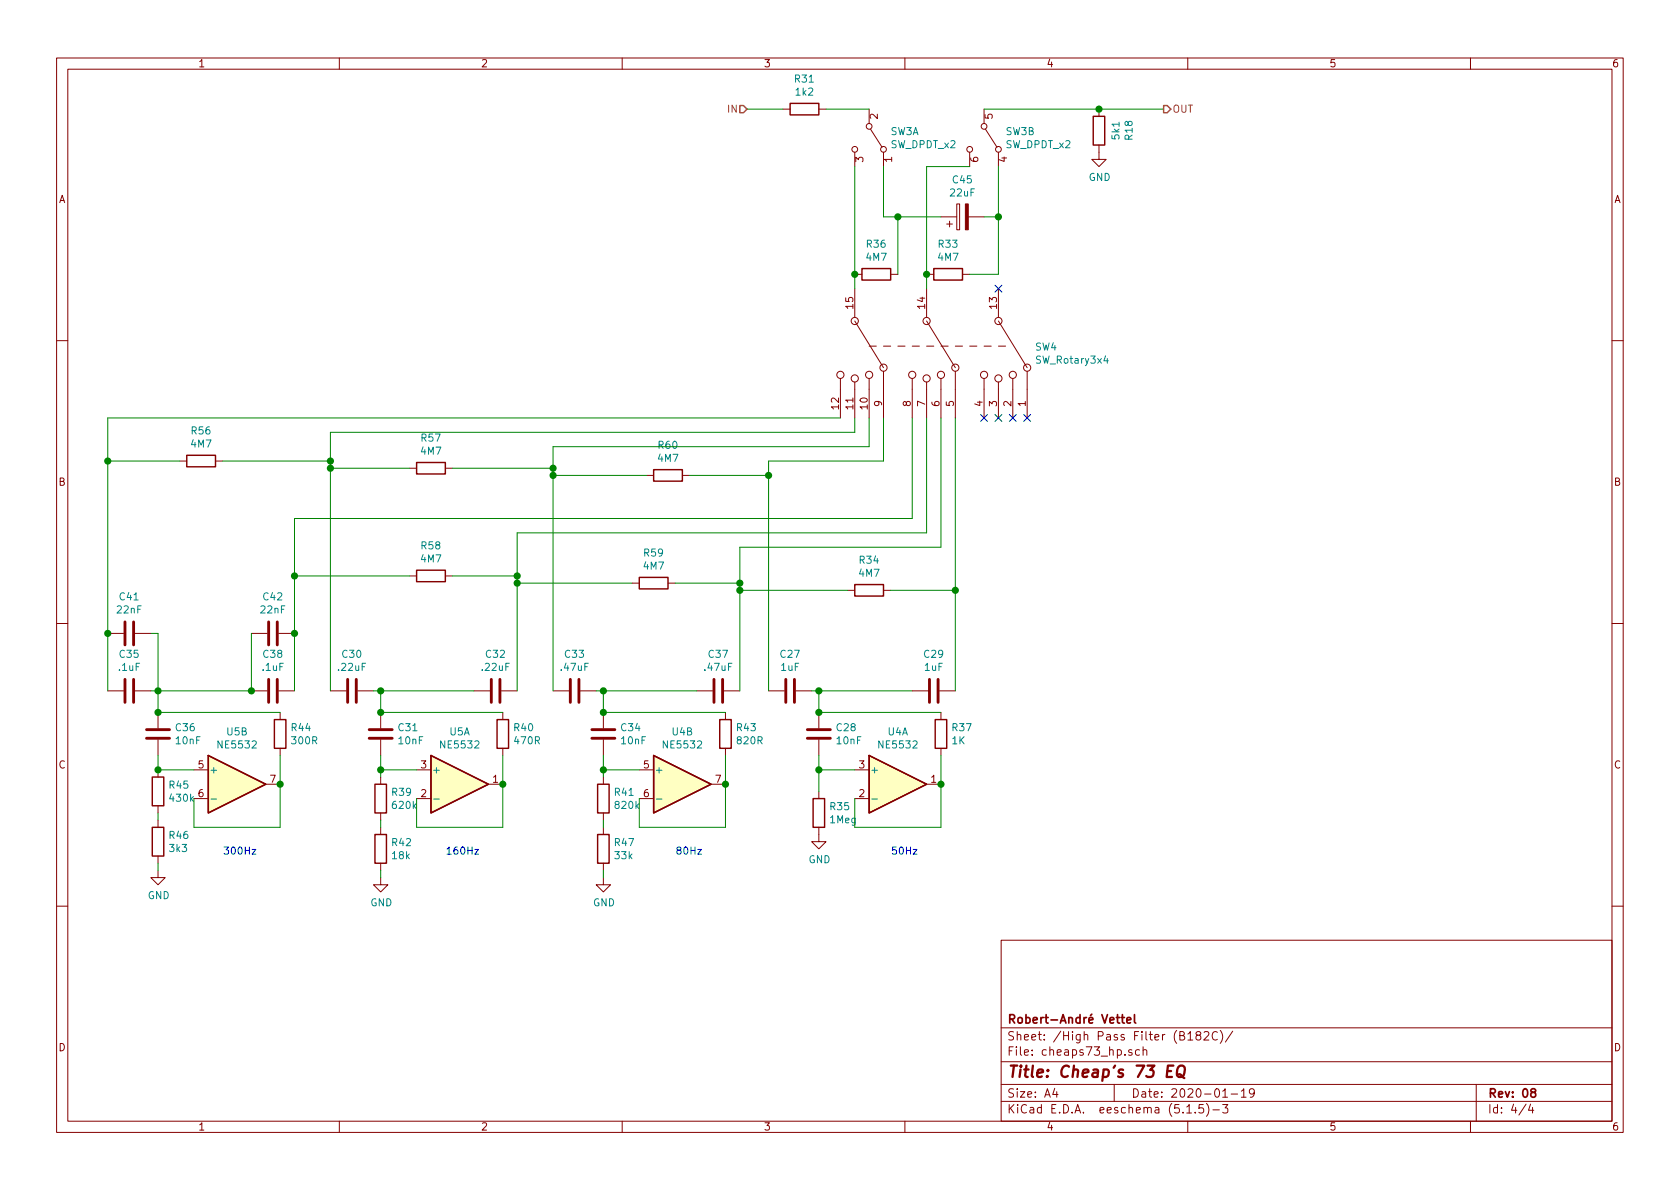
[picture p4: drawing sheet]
<svg xmlns="http://www.w3.org/2000/svg" width="297mm" height="210mm" viewBox="0 0 297 210" stroke-linecap="round" stroke-linejoin="round" font-family="sans-serif">
<g fill="none" stroke="#840000" stroke-width=".18">
<path d="M10 10.3h277v189.9h-277zM12 12.2h273v186.1h-273zM60 10.3v1.9M110 10.3v1.9M138.4 19.3h1.3M144.8 19.3h1.2M153.7 19.3v2.5M160 10.3v1.9M174 19.3v2.5M194.3 19.3v1.3M210 10.3v1.9M260 10.3v1.9"/>
<path d="M151.1 26.9v2.6M153.9 22.9l2.1 3.1M156.2 26.9v2.6M166.4 38.3h2.8M167.4 39.6h1M167.9 39.1v1M169.2 36.1h.5v4.5h-.5zM171.2 38.3h2.8M171.4 26.9v2.6M174.2 22.9l2.1 3.1M176.5 26.9v2.6M194.3 25.6v2.6h1.3l-1.3 1.3-1.3-1.3h1.3"/>
<path d="M151.1 48.5h1.3M151.1 56.8l5.1 8.2M151.1 51v5.1M157.5 48.5h1.2M163.8 48.5h1.3M163.8 56.8l5.1 8.2M163.8 51v5.1M170.2 48.5h1.2M176.5 51v5.1M176.5 56.8l5.1 8.2M10 60.2h2M148.6 66.9v7"/>
<path d="M151.1 67.6v6.3M153.7 61.2h1.2M153.7 66.9v7M156.2 61.2h1.3M156.2 65.7v8.2M158.7 61.2h1.3M161.3 61.2h1.3M161.3 66.9v7M163.8 61.2h1.3M163.8 67.6v6.3M166.4 61.2h1.2M166.4 66.9v7"/>
<path d="M168.9 61.2h1.3M168.9 65.7v8.2M171.4 61.2h1.3M174 66.9v7M174 61.2h1.3M176.5 67.6v6.3M176.5 61.2h1.3M179.1 66.9v7M181.6 65.7v8.2M285 60.2h2M31.7 81.5h1.3M38.1 81.5h1.3"/>
<path d="M72.4 82.8h1.3M78.7 82.8h1.3M114.3 84.1h1.3M120.6 84.1h1.3M10 110.3h2M19 112h2.8M23.9 112h2.8M44.4 112h2.8M49.3 112h2.8M72.4 101.8h1.3M78.7 101.8h1.3M111.8 103.1h1.2"/>
<path d="M118.1 103.1h1.3M149.9 104.4h1.2M156.2 104.4h1.3M285 110.3h2M19 122.2h2.8M23.9 122.2h2.8M27.9 126v2.8M27.9 130.8v2.8M27.9 136.1v1.3M34.3 136.1h2.5M44.4 122.2h2.8M47 138.7h2.5"/>
<path d="M49.3 122.2h2.8M49.5 126v1.2M49.5 132.3v1.3M58.4 122.2h2.8M63.2 122.2h2.8M67.3 126v2.8M67.3 130.8v2.8M67.3 137.4v1.3M73.7 136.1h2.5M83.8 122.2h2.8M86.4 138.7h2.5M88.6 122.2h2.8"/>
<path d="M88.9 126v1.2M88.9 132.3v1.3M97.8 122.2h2.8M102.6 122.2h2.8M106.7 126v2.8M106.7 130.8v2.8M106.7 137.4v1.3M113 136.1h2.6M123.2 122.2h2.8M125.7 138.7h2.6M128 122.2h2.8M128.3 126v1.2"/>
<path d="M128.3 132.3v1.3M135.9 122.2h2.8M140.7 122.2h2.8M144.8 126v2.8M144.8 130.8v2.8M144.8 139.9v1.3M151.1 136.1h2.6M161.3 122.2h2.8M163.8 138.7h2.6M166.1 122.2h2.8M166.4 126v1.2M166.4 132.3v1.3"/>
<path d="M27.9 153.9v1.3h1.3l-1.3 1.3-1.2-1.3h1.2M27.9 142.5v1.3M27.9 145v1.3M27.9 151.4v1.2M34.3 141.2h2.5M67.3 155.2v1.3h1.3l-1.3 1.2-1.3-1.2h1.3M67.3 143.8v1.2M67.3 146.3v1.3M67.3 152.6v1.3M73.7 141.2h2.5M106.7 155.2v1.3h1.2l-1.2 1.2-1.3-1.2h1.3M106.7 143.8v1.2"/>
<path d="M106.7 146.3v1.3M106.7 152.6v1.3M113 141.2h2.6M144.8 146.3v2.5h1.2l-1.2 1.3-1.3-1.3h1.3M151.1 141.2h2.6M10 160.2h2M177 166.3h108v32h-108zM285 160.2h2M60 198.3v1.9M110 198.3v1.9M160 198.3v1.9M177 194.8h108"/>
<path d="M177 191.8h108M177 187.8h108M177 181.8h108M186.5 192.5l-.4 1h1M186.8 193v1M197 191.8v3M200.1 185.7a.37 .37 0 0 0-.6 .1l.1 .2 .5 .2 .1 .1-.2 .3-.5-.1M201.5 185.7l-.5-.1-.2 .3v.6l.2 .1 .5-.1M202.1 185.7h.1a.37 .37 0 0 1 .6 .1v.8M202.1 185.1v1.5M209.8 195.8l.5-.5v1.5M209.8 196.8h.9"/>
<path d="M210 198.3v1.9M210 182.8l.5-.4v1.5M210 183.9h.9M211.3 196.7v.1M211.8 183.1l-.3-.2v-.2l.3-.3h.2l.3 .3-.1 .2-.6 .2a.48 .48 0 0 0-.1 .7l.3 .1 .4-.1a.48 .48 0 0 0-.2-.7M212.8 195.3h-.8v.7l.2-.1 .5 .1 .1 .2v.5l-.3 .1-.5-.1M212.9 182.6l.2-.2h.4l.2 .4-.9 1.1h.9M213.3 195.1a1.71 1.71 0 0 1 0 2.3M214.5 196.3h1.1M215.2 182.6a.59 .59 0 0 0-.7 0 .59 .59 0 0 0-.2 .7 .56 .56 0 0 0 .3 .5 .56 .56 0 0 0 .6 0M215.7 182.2a1.71 1.71 0 0 1 0 2.3M216.2 195.3h.9l-.5 .6 .4 .1v.7l-.2 .1-.6-.1"/>
<path d="M216.2 194h.8M217.7 193.5h1.1M218 182.3l-1.3 2M219.5 193l.4-.5v1.5M219.5 194h.8M221.8 193.2l-.3 .3h-.3l-.3-.3v-.4l.2-.2 .4-.1 .2 .2a1.13 1.13 0 0 1-.2 1.2l-.4 .1M260 198.3v1.9M261 191.8v6.5M269.8 195.2l-1.2 2M270.6 195.2l-.3 1.1h.9M271 195.8v1"/>
<circle cx="151.1" cy="26.4" r=".51"/>
<circle cx="153.7" cy="22.3" r=".51"/>
<circle cx="156.2" cy="26.4" r=".51"/>
<circle cx="171.5" cy="26.4" r=".51"/>
<circle cx="174" cy="22.3" r=".51"/>
<circle cx="176.5" cy="26.4" r=".51"/>
<circle cx="151.1" cy="56.8" r=".63"/>
<circle cx="163.8" cy="56.8" r=".63"/>
<circle cx="176.5" cy="56.8" r=".63"/>
<circle cx="148.6" cy="66.3" r=".63"/>
<circle cx="151.1" cy="66.9" r=".63"/>
<circle cx="153.7" cy="66.3" r=".63"/>
<circle cx="156.2" cy="65" r=".63"/>
<circle cx="161.3" cy="66.3" r=".63"/>
<circle cx="163.8" cy="66.9" r=".63"/>
<circle cx="166.4" cy="66.3" r=".63"/>
<circle cx="168.9" cy="65" r=".63"/>
<circle cx="174" cy="66.3" r=".63"/>
<circle cx="176.5" cy="66.9" r=".63"/>
<circle cx="179.1" cy="66.3" r=".63"/>
<circle cx="181.6" cy="65" r=".63"/>
</g>
<path d="M198.2 179.9h.6M198.5 179.4v1.3l.3 .2M200.6 179.4v1.3l.2 .2M199.2 180.4l.7-.1v-.3l-.4-.1-.3 .2 .1 .7h.6M271 193.2l-.3-.2v-.2l.3-.3h.2l.3 .3-.1 .2-.6 .2a.48 .48 0 0 0-.1 .7l.3 .1 .4-.1a.48 .48 0 0 0-.2-.7" fill="none" stroke="#840000" stroke-width=".3"/>
<path d="M206.4 189.4h.7M207.5 188.4h-1l-.2 2h.9M208.3 188.7a.66 .66 0 0 1 1.1 0 1.49 1.49 0 0 1-.6 1.7l-.5-.1a1.49 1.49 0 0 1 0-1.6zM208.4 190a.92 .92 0 0 1 .8 .5l.2 .1" fill="none" stroke="#840000" stroke-width=".41"/>
<g fill="none" stroke="#840000" stroke-width=".25">
<path d="M139.7 18.3h5.1v2h-5.1zM193.3 20.6h2v5h-2zM152.4 47.5h5.1v2h-5.1zM165.1 47.5h5.1v2h-5.1zM33 80.5h5.1v2h-5.1zM73.7 81.8h5v2h-5zM115.6 83.1h5v2h-5zM73.7 100.8h5v2.1h-5zM113 102.1h5.1v2h-5.1zM151.1 103.4h5.1v2h-5.1zM26.9 137.4h2.1v5.1h-2.1zM36.8 133.6l10.2 5.1-10.2 5.1z"/>
<path d="M48.5 127.2h2v5.1h-2zM66.3 138.7h2v5.1h-2zM76.2 133.6l10.2 5.1-10.2 5.1zM87.9 127.2h2v5.1h-2zM105.7 138.7h2v5.1h-2zM115.6 133.6l10.1 5.1-10.1 5.1zM127.3 127.2h2v5.1h-2zM153.7 133.6l10.1 5.1-10.1 5.1zM165.4 127.2h2v5.1h-2zM26.9 146.3h2.1v5.1h-2.1zM66.3 147.6h2v5h-2zM105.7 147.6h2v5h-2z"/>
<path d="M143.8 141.2h2v5.1h-2z"/>
</g>
<g fill="none" stroke="#840000" stroke-width=".51">
<path d="M22.1 110v4M23.6 110v4M47.5 110v4M49 110v4M22.1 120.1v4.1M23.6 120.1v4.1M25.9 130.6h4.1M25.9 129h4.1M47.5 120.1v4.1M49 120.1v4.1M61.5 120.1v4.1M63 120.1v4.1"/>
<path d="M65.3 130.6h4M65.3 129h4M86.9 120.1v4.1M88.4 120.1v4.1M100.8 120.1v4.1M102.4 120.1v4.1M104.6 130.6h4.1M104.6 129h4.1M126.2 120.1v4.1M127.8 120.1v4.1M138.9 120.1v4.1M140.5 120.1v4.1"/>
<path d="M142.7 130.6h4.1M142.7 129h4.1M164.3 120.1v4.1M165.9 120.1v4.1"/>
</g>
<g fill="#ffffc2" stroke="#ffffc2" stroke-width=".18">
<path d="M115.6 133.6l10.1 5.1-10.1 5.1z"/>
<path d="M76.2 133.6l10.2 5.1-10.2 5.1z"/>
<path d="M36.8 133.6l10.2 5.1-10.2 5.1z"/>
<path d="M153.7 133.6l10.1 5.1-10.1 5.1z"/>
</g>
<path d="M195.5 62.9l-.3 .9h.8M37.3 141.3h1M76.7 141.3h1M116.1 141.3h.9M154.2 141.3h.9" fill="none" stroke="#008484" stroke-width=".18"/>
<path d="M170.7 36.1h.5v4.5h-.5z" fill="#840000" stroke="#840000" stroke-width=".18"/>
<g fill="none" stroke="#008400" stroke-width=".18">
<path d="M132.1 19.3h6.3M146 19.3h7.7M174 19.3h31.7M151.1 29.5v21.5M156.2 29.5v8.8h10.2M158.7 38.3v10.2M171.4 29.5h-7.6v21.5M174 38.3h2.5M176.5 29.5v19h-5.1M148.6 73.9h-129.6v48.3M151.1 73.9v2.5h-92.7v45.8M153.7 73.9v5.1h-55.9v43.2"/>
<path d="M156.2 73.9v7.6h-20.3v40.7M161.3 73.9v17.8h-109.2v30.5M163.8 73.9v20.3h-72.4v28M166.4 73.9v22.9h-35.6v25.4M168.9 73.9v48.3M19 81.5h12.7M39.4 81.5h19M58.4 82.8h14M80 82.8h17.8M97.8 84.1h16.5M121.9 84.1h14M26.7 112h1.2v14h21.6"/>
<path d="M44.4 112v10.2h-17.7M52.1 101.8h20.3M80 101.8h11.4M91.4 103.1h20.4M119.4 103.1h11.4M130.8 104.4h19.1M157.5 104.4h11.4M27.9 133.6v2.5h6.4M49.5 133.6v12.7h-15.2v-5.1M66 122.2h17.8M67.3 122.2v3.8h21.6M67.3 133.6v3.8"/>
<path d="M67.3 136.1h6.4M88.9 133.6v12.7h-15.2v-5.1M105.4 122.2h17.8M106.7 136.1h6.3M106.7 122.2v3.8h21.6M106.7 133.6v3.8M128.3 133.6v12.7h-15.3v-5.1M143.5 122.2h17.8M144.8 136.1h6.3M144.8 122.2v3.8h21.6M144.8 133.6v6.3M166.4 133.6v12.7h-15.3v-5.1"/>
<path d="M27.9 143.8v1.2M27.9 152.6v1.3M67.3 145v1.3M67.3 153.9v1.3M106.7 145v1.3M106.7 153.9v1.3"/>
</g>
<path d="M130.8 18.7h.6l.7 .6-.7 .6h-.6zM205.7 18.7h.7l.6 .6-.6 .6h-.7z" fill="none" stroke="#848400" stroke-width=".25"/>
<path d="M44.6 150.2h.6l-.6 .8h.6M83.9 150.2h.7l-.7 .8h.7" fill="none" stroke="#0000c2" stroke-width=".18"/>
<g fill="#008400" stroke="#008400" stroke-width=".25">
<circle cx="144.8" cy="122.2" r=".51"/>
<circle cx="163.8" cy="48.5" r=".51"/>
<circle cx="44.5" cy="122.2" r=".51"/>
<circle cx="151.1" cy="48.5" r=".51"/>
<circle cx="158.8" cy="38.3" r=".51"/>
<circle cx="144.8" cy="126" r=".51"/>
<circle cx="176.5" cy="38.3" r=".51"/>
<circle cx="144.8" cy="136.1" r=".51"/>
<circle cx="52.1" cy="112" r=".51"/>
<circle cx="194.3" cy="19.3" r=".51"/>
<circle cx="67.3" cy="136.1" r=".51"/>
<circle cx="19" cy="112" r=".51"/>
<circle cx="91.4" cy="101.8" r=".51"/>
<circle cx="52.1" cy="101.8" r=".51"/>
<circle cx="67.3" cy="122.2" r=".51"/>
<circle cx="67.3" cy="126" r=".51"/>
<circle cx="88.9" cy="138.7" r=".51"/>
<circle cx="19" cy="81.5" r=".51"/>
<circle cx="58.4" cy="81.5" r=".51"/>
<circle cx="58.4" cy="82.8" r=".51"/>
<circle cx="128.3" cy="138.7" r=".51"/>
<circle cx="97.8" cy="82.8" r=".51"/>
<circle cx="97.8" cy="84.1" r=".51"/>
<circle cx="27.9" cy="136.1" r=".51"/>
<circle cx="135.9" cy="84.1" r=".51"/>
<circle cx="106.7" cy="122.2" r=".51"/>
<circle cx="106.7" cy="126" r=".51"/>
<circle cx="91.4" cy="103.1" r=".51"/>
<circle cx="27.9" cy="126" r=".51"/>
<circle cx="27.9" cy="122.2" r=".51"/>
<circle cx="130.8" cy="103.1" r=".51"/>
<circle cx="130.8" cy="104.4" r=".51"/>
<circle cx="49.5" cy="138.7" r=".51"/>
<circle cx="168.9" cy="104.4" r=".51"/>
<circle cx="106.7" cy="136.1" r=".51"/>
<circle cx="166.4" cy="138.7" r=".51"/>
</g>
<path d="M175.9 50.4l1.2 1.3M177.1 50.4l-1.2 1.3M173.4 73.3l1.2 1.2M174.6 73.3l-1.2 1.2M175.9 73.3l1.2 1.2M177.1 73.3l-1.2 1.2M178.5 73.3l1.2 1.2M179.7 73.3l-1.2 1.2M181 73.3l1.2 1.2M182.2 73.3l-1.2 1.2" fill="none" stroke="#000084" stroke-width=".18"/>
<text font-size="2.8" fill="#840000" x="178" y="190.5">Title: Cheap's 73 EQ</text>
<g font-size="2.1" fill="#840000">
<text x="178" y="184">Sheet: /High Pass Filter (B182C)/</text>
<text x="178" y="181">Robert-André Vettel</text>
<text x="178" y="186.7">File: cheaps73_hp.sch</text>
<text x="178" y="196.9">KiCad E.D.A. eeschema (5.1.5)-3</text>
<text x="178" y="194.1">Size: A4</text>
<text x="200" y="194.1">Date: 2020-01-19</text>
<text x="263" y="194.1">Rev: 08</text>
<text x="263" y="196.9">Id: 4/4</text>
</g>
<g font-size="1.8" fill="#840000">
<text x="35" y="11.9">1</text>
<text x="85" y="11.9">2</text>
<text x="135" y="11.9">3</text>
<text x="185" y="11.9">4</text>
<text x="235" y="11.9">5</text>
<text x="285" y="11.9">6</text>
<text x="155.2" y="21.1" transform="rotate(-90 155.2 21.1)">2</text>
<text x="175.5" y="21.1" transform="rotate(-90 175.5 21.1)">5</text>
<text x="152.7" y="28.7" transform="rotate(-90 152.7 28.7)">3</text>
<text x="157.7" y="28.7" transform="rotate(-90 157.7 28.7)">1</text>
<text x="173" y="28.7" transform="rotate(-90 173 28.7)">6</text>
<text x="178.1" y="28.7" transform="rotate(-90 178.1 28.7)">4</text>
<text x="10.4" y="35.9">A</text>
<text x="285.4" y="35.9">A</text>
<text x="150.9" y="54.6" transform="rotate(-90 150.9 54.6)">15</text>
<text x="163.6" y="54.6" transform="rotate(-90 163.6 54.6)">14</text>
<text x="176.3" y="54.6" transform="rotate(-90 176.3 54.6)">13</text>
<text x="156" y="71.9" transform="rotate(-90 156 71.9)">9</text>
<text x="161" y="71.9" transform="rotate(-90 161 71.9)">8</text>
<text x="163.6" y="71.9" transform="rotate(-90 163.6 71.9)">7</text>
<text x="166.1" y="71.9" transform="rotate(-90 166.1 71.9)">6</text>
<text x="168.7" y="71.9" transform="rotate(-90 168.7 71.9)">5</text>
<text x="173.7" y="71.9" transform="rotate(-90 173.7 71.9)">4</text>
<text x="176.3" y="71.9" transform="rotate(-90 176.3 71.9)">3</text>
<text x="178.8" y="71.9" transform="rotate(-90 178.8 71.9)">2</text>
<text x="181.4" y="71.9" transform="rotate(-90 181.4 71.9)">1</text>
<text x="148.3" y="72.3" transform="rotate(-90 148.3 72.3)">12</text>
<text x="150.9" y="72.3" transform="rotate(-90 150.9 72.3)">11</text>
<text x="153.4" y="72.3" transform="rotate(-90 153.4 72.3)">10</text>
<text x="10.4" y="85.9">B</text>
<text x="285.4" y="85.9">B</text>
<text x="10.4" y="135.9">C</text>
<text x="35.1" y="135.9">5</text>
<text x="74.4" y="135.9">3</text>
<text x="113.8" y="135.9">5</text>
<text x="151.9" y="135.9">3</text>
<text x="285.4" y="135.9">C</text>
<text x="35.1" y="141">6</text>
<text x="47.8" y="138.4">7</text>
<text x="74.4" y="141">2</text>
<text x="87.1" y="138.4">1</text>
<text x="113.8" y="141">6</text>
<text x="126.5" y="138.4">7</text>
<text x="151.9" y="141">2</text>
<text x="164.6" y="138.4">1</text>
<text x="10.4" y="185.9">D</text>
<text x="285.4" y="185.9">D</text>
<text x="35" y="199.9">1</text>
<text x="85" y="199.9">2</text>
<text x="135" y="199.9">3</text>
<text x="185" y="199.9">4</text>
<text x="235" y="199.9">5</text>
<text x="285" y="199.9">6</text>
</g>
<g font-size="1.8" fill="#008484">
<text x="140.6" y="14.6">R31</text>
<text x="140.8" y="16.9">1k2</text>
<text x="157.4" y="23.9">SW3A</text>
<text x="177.9" y="23.9">SW3B</text>
<text x="157.5" y="26.2">SW_DPDT_x2</text>
<text x="177.8" y="26.2">SW_DPDT_x2</text>
<text x="197.9" y="24.6" transform="rotate(-90 197.9 24.6)">5k1</text>
<text x="200.3" y="24.7" transform="rotate(-90 200.3 24.7)">R18</text>
<text x="168.1" y="34.7">22uF</text>
<text x="168.5" y="32.4">C45</text>
<text x="192.5" y="32">GND</text>
<text x="153.2" y="46.1">4M7</text>
<text x="153.3" y="43.8">R36</text>
<text x="165.9" y="46.1">4M7</text>
<text x="166" y="43.8">R33</text>
<text x="183.1" y="62">SW4</text>
<text x="183.4" y="64.3">SW_Rotary3x4</text>
<text x="33.9" y="76.8">R56</text>
<text x="33.9" y="79.1">4M7</text>
<text x="74.5" y="80.4">4M7</text>
<text x="74.5" y="78.1">R57</text>
<text x="116.4" y="81.7">4M7</text>
<text x="116.5" y="79.4">R60</text>
<text x="74.5" y="99.5">4M7</text>
<text x="74.5" y="97.1">R58</text>
<text x="113.9" y="100.7">4M7</text>
<text x="113.9" y="98.4">R59</text>
<text x="152" y="99.7">R34</text>
<text x="21.2" y="106.2">C41</text>
<text x="46.6" y="106.2">C42</text>
<text x="152" y="102">4M7</text>
<text x="20.8" y="108.5">22nF</text>
<text x="46.2" y="108.5">22nF</text>
<text x="21.1" y="118.6">.1uF</text>
<text x="21.2" y="116.3">C35</text>
<text x="46.5" y="118.6">.1uF</text>
<text x="46.6" y="116.3">C38</text>
<text x="59.9" y="118.6">.22uF</text>
<text x="60.6" y="116.3">C30</text>
<text x="85.3" y="118.6">.22uF</text>
<text x="86" y="116.3">C32</text>
<text x="99.3" y="118.6">.47uF</text>
<text x="99.9" y="116.3">C33</text>
<text x="124.7" y="118.6">.47uF</text>
<text x="125.3" y="116.3">C37</text>
<text x="138" y="116.3">C27</text>
<text x="138.1" y="118.6">1uF</text>
<text x="163.4" y="116.3">C29</text>
<text x="163.5" y="118.6">1uF</text>
<text x="31.1" y="129.3">C36</text>
<text x="31.2" y="131.6">10nF</text>
<text x="40.2" y="130">U5B</text>
<text x="51.6" y="129.3">R44</text>
<text x="51.7" y="131.6">300R</text>
<text x="70.5" y="129.3">C31</text>
<text x="70.6" y="131.6">10nF</text>
<text x="79.5" y="130">U5A</text>
<text x="91" y="129.3">R40</text>
<text x="91.1" y="131.6">470R</text>
<text x="109.9" y="129.3">C34</text>
<text x="109.9" y="131.6">10nF</text>
<text x="118.9" y="130">U4B</text>
<text x="130.3" y="129.3">R43</text>
<text x="130.5" y="131.6">820R</text>
<text x="148" y="129.3">C28</text>
<text x="148" y="131.6">10nF</text>
<text x="157" y="130">U4A</text>
<text x="168.4" y="131.6">1K</text>
<text x="168.4" y="129.3">R37</text>
<text x="37" y="136.8">+</text>
<text x="38.7" y="132.4">NE5532</text>
<text x="76.3" y="136.8">+</text>
<text x="78.1" y="132.4">NE5532</text>
<text x="115.7" y="136.8">+</text>
<text x="117.4" y="132.4">NE5532</text>
<text x="153.8" y="136.8">+</text>
<text x="155.5" y="132.4">NE5532</text>
<text x="30" y="139.5">R45</text>
<text x="30.1" y="141.8">430k</text>
<text x="69.4" y="140.7">R39</text>
<text x="69.5" y="143">620k</text>
<text x="108.7" y="140.7">R41</text>
<text x="108.9" y="143">820k</text>
<text x="146.8" y="143.3">R35</text>
<text x="30" y="148.4">R46</text>
<text x="69.4" y="149.6">R42</text>
<text x="108.7" y="149.6">R47</text>
<text x="146.8" y="145.6">1Meg</text>
<text x="30" y="150.7">3k3</text>
<text x="69.4" y="151.9">18k</text>
<text x="108.8" y="151.9">33k</text>
<text x="143" y="152.6">GND</text>
<text x="26.1" y="159">GND</text>
<text x="65.5" y="160.3">GND</text>
<text x="104.9" y="160.3">GND</text>
</g>
<g font-size="1.8" fill="#848400">
<text x="128.8" y="19.9">IN</text>
<text x="207.3" y="19.9">OUT</text>
</g>
<g font-size="1.8" fill="#0000c2">
<text x="39.4" y="151.1">300Hz</text>
<text x="78.7" y="151.1">160Hz</text>
<text x="119.4" y="151.1">80Hz</text>
<text x="157.5" y="151.1">50Hz</text>
</g>
</svg>
